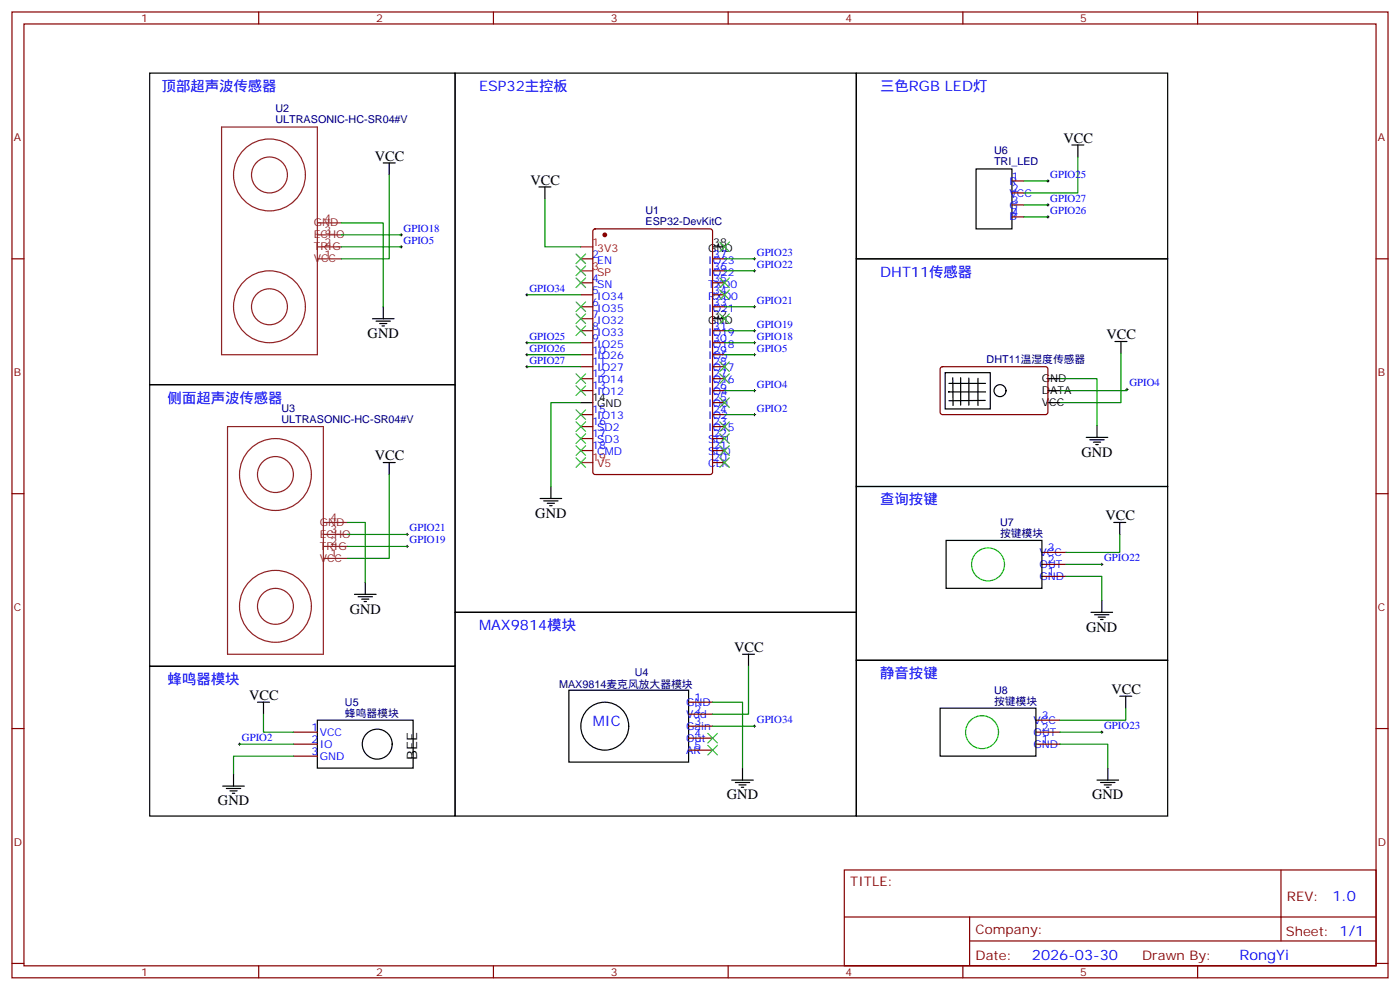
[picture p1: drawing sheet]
<svg xmlns="http://www.w3.org/2000/svg" width="412mm" height="292mm" viewBox="0 0 412 292" stroke-linecap="round" stroke-linejoin="round" font-family="sans-serif">
<g fill="none" stroke="#870000" stroke-width=".35">
<path d="M3.5 3.5h405.4v284.4h-405.4zM7.1 7.1h398.2v277.2h-398.2zM76.2 3.5v3.6M145.3 3.5v3.6M214.5 3.5v3.6M283.6 3.5v3.6M352.8 3.5v3.6M298.1 53.3h3.5M298.1 56.8h3.5M3.5 76.2h3.6M171.1 76.2h3.5M174.9 67.6l.4-.2h33.9l.6 .4 .1 71.2-.5 .6-34.1 .1-.6-.5-.1-71.1z"/>
<path d="M209.9 76.2h3.5M209.9 79.7h3.5M298.1 60.3h3.5M298.1 63.9h3.5M405.3 76.2h3.6M171.1 83.3h3.5M171.1 86.8h3.5M171.1 90.3h3.5M171.1 97.4h3.5M171.1 93.8h3.5M209.9 83.3h3.5M209.9 86.8h3.5"/>
<path d="M209.9 90.3h3.5M209.9 97.4h3.5M171.1 100.9h3.5M171.1 104.4h3.5M171.1 107.9h3.5M171.1 111.5h3.5M171.1 115h3.5M209.9 100.9h3.5M209.9 104.4h3.5M209.9 107.9h3.5M209.9 111.5h3.5M209.9 115h3.5"/>
<path d="M209.9 118.5h3.5M277.2 108.2l.4-.3 30.6 .1 .5 .7-.1 12.9-.6 .5-30.6-.1-.5-.6v-12.7zM171.1 122.1h3.5M171.1 125.6h3.5M171.1 129.1h3.5M171.1 132.6h3.5M209.9 122.1h3.5M209.9 125.6h3.5M209.9 129.1h3.5M209.9 132.6h3.5M209.9 136.2h3.5M3.5 145.3h3.6"/>
<path d="M405.3 145.3h3.6M306.9 169.7h7.1M306.9 166.2h7.1M306.9 162.6h7.1M3.5 214.5h3.6M86.4 215.5h7.1M86.4 219.1h7.1M202.8 206.7h7.1M202.8 210.3h7.1M202.8 213.8h7.1M202.8 217.3h7.1M305.2 215.5h7"/>
<path d="M305.2 219.1h7M305.2 212h7M405.3 214.5h3.6M86.4 222.6h7.1M202.8 220.8h7.1M248.7 256.1h156.6v28.2h-156.6zM377.3 256.1v20.9M248.7 270h156.5M285.6 277h119.6M285.6 270v14.1M3.5 283.6h3.6M76.2 284.3v3.6"/>
<path d="M145.3 284.3v3.6M214.5 284.3v3.6M283.6 284.3v3.6M352.8 284.3v3.6M405.3 283.6h3.6"/>
</g>
<g fill="none" stroke="#000" stroke-width=".35">
<path d="M44.1 21.5h90v91.7h-90zM134.1 21.5h118.1v158.8h-118.1zM252.2 21.5h91.8v54.7h-91.8zM112.9 48h3.5M114.7 48v3.5M158.7 55h3.6M160.5 55v3.6M287.5 49.7h10.6v17.7h-10.6zM315.7 42.7h3.6M317.5 42.7v3.5M209.9 72.7h3.5M252.2 76.2h91.8v67h-91.8z"/>
<path d="M109.7 93.8h6.4M110.8 94.5h4.2M111.8 95.2h2.1M112.5 96h.7M112.9 90.3v3.5M209.9 93.8h3.5M44.1 113.2h90v82.9h-90zM171.1 118.5h3.5M278.4 109.7h13.3v10.7h-13.3zM279.5 115.4h10.8M279.5 112.9h10.8M280.7 111.2v8.2"/>
<path d="M283 111.2v8.1M285.4 111.3v8M288.1 111.4v8M290.2 117.9l-10.7 .1M308.7 118.5h3.5M308.7 115h3.5M308.7 111.5h3.5M328.4 100.5h3.6M330.2 100.5v3.6M112.9 136.2h3.5M114.7 136.2v3.5M320 128.8h6.3"/>
<path d="M321 129.5h4.3M322.1 130.2h2.1M322.8 130.9h.7M323.1 125.2v3.6M159.1 146.8h6.4M160.2 147.5h4.2M161.2 148.2h2.1M161.9 148.9h.7M162.3 143.2v3.6M252.2 143.2h91.8v51.2h-91.8zM278.7 159.1h28.2v14.1h-28.2zM328.1 153.8h3.5"/>
<path d="M329.8 153.8v3.5M104.4 175h6.4M105.5 175.7h4.2M106.5 176.4h2.2M107.2 177.1h.7M107.6 171.4v3.6M324.6 176.7v3.6M44.1 196.1h90v44.1h-90zM134.1 180.3h118.1v59.9h-118.1zM218.7 192.6h3.5M220.5 192.6v3.5M252.2 194.4h91.8v45.8h-91.8z"/>
<path d="M321.4 180.3h6.3M322.4 181h4.3M323.5 181.7h2.1M324.2 182.4h.7M75.8 206.7h3.6M77.6 206.7v3.6M93.5 212h28.2v14.1h-28.2zM167.6 203.2h35.2v21.2h-35.2zM276.9 208.5h28.3v14.1h-28.3zM329.8 205h3.6M331.6 205v3.5M65.6 231.4h6.4"/>
<path d="M66.7 232.1h4.2M67.7 232.8h2.1M68.4 233.5h.7M68.8 227.9v3.5M215.5 229.7h6.4M216.6 230.4h4.2M217.7 231.1h2.1M218.4 231.8h.7M218.7 226.1v3.6M323.1 229.7h6.4M324.2 230.4h4.2M325.3 231.1h2.1"/>
<path d="M326 231.8h.7M326.3 226.1v3.6"/>
<circle cx="294.6" cy="115" r="1.76"/>
<circle cx="111.1" cy="219.1" r="4.4"/>
<circle cx="178.2" cy="213.8" r="7.1"/>
</g>
<path d="M171.1 79.7h3.5M171.1 72.7h3.5M171.1 136.2h3.5" fill="none" stroke="#f00" stroke-width=".35"/>
<circle cx="178.2" cy="69.1" r=".53" fill="#870000" stroke="#870000" stroke-width=".35"/>
<g fill="none" stroke="#8c2424" stroke-width=".35">
<path d="M65.3 37.4h28.2v67h-28.2zM93.5 76.2h7M93.5 72.7h7M93.5 69.1h7M93.5 65.6h7M67 125.6h28.2v67h-28.2zM95.2 157.3h7.1M95.2 153.8h7.1M95.2 164.4h7.1M95.2 160.9h7.1"/>
<circle cx="79.4" cy="51.5" r="10.6"/>
<circle cx="79.4" cy="51.5" r="5.3"/>
<circle cx="79.4" cy="90.3" r="10.6"/>
<circle cx="79.4" cy="90.3" r="5.3"/>
<circle cx="81.1" cy="139.7" r="10.6"/>
<circle cx="81.1" cy="139.7" r="5.3"/>
<circle cx="81.1" cy="178.5" r="10.6"/>
<circle cx="81.1" cy="178.5" r="5.3"/>
</g>
<g fill="none" stroke="#0f0" stroke-width=".35">
<circle cx="291" cy="166.2" r="4.9"/>
<circle cx="289.3" cy="215.5" r="4.9"/>
</g>
<g fill="none" stroke="#008700" stroke-width=".35">
<path d="M114.7 51.5v24.7h-14.2M160.5 58.6v14.1h10.6M301.6 53.3h7.1M317.5 46.2v10.6h-15.9M100.5 65.6h12.4v24.7M100.5 69.1h17.7M100.5 72.7h17.7M213.4 76.2h8.8M213.4 79.7h8.8M301.6 60.3h7.1M301.6 63.9h7.1M155.2 86.8h15.9"/>
<path d="M213.4 90.3h8.8M213.4 97.4h8.8M155.2 100.9h15.9M155.2 104.4h15.9M155.2 107.9h15.9M171.1 118.5h-8.8v24.7M213.4 100.9h8.8M213.4 104.4h8.8M213.4 115h8.8M312.2 111.5h10.9v13.7M330.2 104.1v14.4h-18M332 114.7v.3h-19.8"/>
<path d="M114.7 139.7v24.7h-12.4M213.4 122.1h8.8M102.3 153.8h5.3v17.6M102.3 157.3h17.6M329.8 157.3v5.3h-15.8M102.3 160.9h17.6M314 169.7h10.6v7M314 166.2h10.6M220.5 196.1v14.2h-10.6M70.6 219.1h15.8M77.6 210.3v5.2h8.8M209.9 206.7h8.8v19.4"/>
<path d="M209.9 213.8h12.3M312.2 219.1h14.1v7M312.2 215.5h12.4M331.6 208.5v3.5h-19.4M86.4 222.6h-17.6v5.3"/>
</g>
<g fill="none" stroke="#000" stroke-width=".29">
<path d="M308.3 53.3h.7M308.7 52.9v.7M308.7 60v.7M117.8 72.7h.7M117.8 69.1h.7M118.2 68.8v.7M118.2 72.3v.7M221.9 79.7h.7M221.9 76.2h.7M222.2 75.8v.8M222.2 79.4v.7M308.3 60.3h.7"/>
<path d="M308.3 63.9h.7M308.7 63.5v.7M154.9 86.8h.7M155.2 86.4v.7M221.9 97.4h.7M221.9 90.3h.7M222.2 90v.7M222.2 97v.7M154.9 104.4h.7M154.9 100.9h.7M154.9 107.9h.7M155.2 100.5v.7"/>
<path d="M155.2 104.1v.7M155.2 107.6v.7M221.9 104.4h.7M221.9 100.9h.7M221.9 115h.7M222.2 100.5v.7M222.2 104.1v.7M222.2 114.7v.7M331.6 114.7h.7M332 114.3v.7M221.9 122.1h.7M222.2 121.7v.7"/>
<path d="M119.6 157.3h.7M119.9 157v.7M119.6 160.9h.7M119.9 160.5v.7M324.2 166.2h.7M324.6 165.8v.7M70.2 219.1h.7M70.6 218.7v.7M221.9 213.8h.7M222.2 213.4v.7M324.2 215.5h.7M324.6 215.2v.7"/>
</g>
<g fill="none" stroke="#3c3" stroke-width=".35">
<path d="M169.7 74.8l2.8 2.8M169.7 78.3l2.8 2.8M172.5 74.8l-2.8 2.8M172.5 78.3l-2.8 2.8M212 71.3l2.8 2.8M214.8 71.3l-2.8 2.8M169.7 81.8l2.8 2.9M169.7 88.9l2.8 2.8M169.7 92.4l2.8 2.8M169.7 96l2.8 2.8M172.5 81.8l-2.8 2.9M172.5 88.9l-2.8 2.8"/>
<path d="M172.5 92.4l-2.8 2.8M172.5 96l-2.8 2.8M212 81.8l2.8 2.9M212 85.4l2.8 2.8M212 92.4l2.8 2.8M214.8 81.8l-2.8 2.9M214.8 85.4l-2.8 2.8M214.8 92.4l-2.8 2.8M169.7 110.1l2.8 2.8M169.7 113.6l2.8 2.8M172.5 110.1l-2.8 2.8M172.5 113.6l-2.8 2.8"/>
<path d="M212 106.5l2.8 2.9M212 110.1l2.8 2.8M212 117.1l2.8 2.8M214.8 106.5l-2.8 2.9M214.8 110.1l-2.8 2.8M214.8 117.1l-2.8 2.8M169.7 120.7l2.8 2.8M169.7 124.2l2.8 2.8M169.7 127.7l2.8 2.8M169.7 131.2l2.8 2.9M169.7 134.8l2.8 2.8M172.5 120.7l-2.8 2.8"/>
<path d="M172.5 124.2l-2.8 2.8M172.5 127.7l-2.8 2.8M172.5 131.2l-2.8 2.9M172.5 134.8l-2.8 2.8M212 124.2l2.8 2.8M212 127.7l2.8 2.8M212 131.2l2.8 2.9M212 134.8l2.8 2.8M214.8 124.2l-2.8 2.8M214.8 127.7l-2.8 2.8M214.8 131.2l-2.8 2.9M214.8 134.8l-2.8 2.8"/>
<path d="M208.5 219.4l2.8 2.8M208.5 215.9l2.8 2.8M211.3 219.4l-2.8 2.8M211.3 215.9l-2.8 2.8"/>
</g>
<g font-size="4.2" fill="#00f">
<text x="47.6" y="26.8">顶部超声波传感器</text>
<text x="141.1" y="26.8">ESP32主控板</text>
<text x="259.3" y="26.8">三色RGB LED灯</text>
<text x="259.3" y="81.5">DHT11传感器</text>
<text x="49.4" y="118.5">侧面超声波传感器</text>
<text x="259.3" y="148.5">查询按键</text>
<text x="141.1" y="185.6">MAX9814模块</text>
<text x="49.4" y="201.4">蜂鸣器模块</text>
<text x="259.3" y="199.7">静音按键</text>
<text x="174.6" y="213.8">MIC</text>
<text x="392.5" y="265.4">1.0</text>
<text x="304" y="282.7">2026-03-30</text>
<text x="365.1" y="282.6">RongYi</text>
</g>
<g font-size="4.2">
<text x="313.3" y="42">VCC</text>
<text x="110.4" y="47.3">VCC</text>
<text x="156.3" y="54.3">VCC</text>
<text x="108.3" y="99.5">GND</text>
<text x="326" y="99.8">VCC</text>
<text x="110.4" y="135.5">VCC</text>
<text x="318.6" y="134.4">GND</text>
<text x="157.7" y="152.4">GND</text>
<text x="325.6" y="153.1">VCC</text>
<text x="103" y="180.6">GND</text>
<text x="320" y="185.9">GND</text>
<text x="216.3" y="191.9">VCC</text>
<text x="73.4" y="206">VCC</text>
<text x="327.4" y="204.3">VCC</text>
<text x="122.9" y="223.8" transform="rotate(-90 122.9 223.8)">BEE</text>
<text x="64.2" y="237.1">GND</text>
<text x="214.1" y="235.3">GND</text>
<text x="321.7" y="235.3">GND</text>
</g>
<g font-size="3.9" fill="#800">
<text x="250.5" y="260.7">TITLE:</text>
<text x="379.1" y="265.4">REV:</text>
<text x="287.4" y="274.9">Company:</text>
<text x="378.7" y="275.5">Sheet: 1/1</text>
<text x="287.4" y="282.6">Date:</text>
<text x="336.4" y="282.7">Drawn By:</text>
</g>
<g font-size="3.2" fill="#800">
<text x="41.6" y="6.5">1</text>
<text x="110.8" y="6.5">2</text>
<text x="179.9" y="6.5">3</text>
<text x="249.1" y="6.5">4</text>
<text x="318.2" y="6.5">5</text>
<text x="4.1" y="41.6">A</text>
<text x="405.9" y="41.6">A</text>
<text x="4.1" y="110.8">B</text>
<text x="405.9" y="110.8">B</text>
<text x="4.1" y="179.9">C</text>
<text x="405.9" y="179.9">C</text>
<text x="4.1" y="249.1">D</text>
<text x="405.9" y="249.1">D</text>
<text x="41.6" y="287.3">1</text>
<text x="110.8" y="287.3">2</text>
<text x="179.9" y="287.3">3</text>
<text x="249.1" y="287.3">4</text>
<text x="318.2" y="287.3">5</text>
</g>
<g font-size="3.2" fill="#000080">
<text x="81.2" y="33.1">U2</text>
<text x="81.2" y="36.3">ULTRASONIC-HC-SR04#V</text>
<text x="292.8" y="45.5">U6</text>
<text x="292.8" y="48.7">TRI_LED</text>
<text x="190.2" y="63.1">U1</text>
<text x="190.2" y="66.3">ESP32-DevKitC</text>
<text x="290.6" y="106.9">DHT11温湿度传感器</text>
<text x="82.9" y="124.5">ULTRASONIC-HC-SR04#V</text>
<text x="82.9" y="121.3">U3</text>
<text x="294.6" y="154.8">U7</text>
<text x="294.6" y="158">按键模块</text>
<text x="164.7" y="202.7">MAX9814麦克风放大器模块</text>
<text x="187" y="198.9">U4</text>
<text x="101.6" y="207.7">U5</text>
<text x="292.8" y="207.4">按键模块</text>
<text x="292.8" y="204.2">U8</text>
<text x="101.6" y="211">蜂鸣器模块</text>
</g>
<g font-size="3.2" fill="#00f">
<text x="298.1" y="52.9">1</text>
<text x="309.4" y="52.4">GPIO25</text>
<text x="297.4" y="54.3">R</text>
<text x="297.4" y="57.9">VCC</text>
<text x="298.1" y="56.4">2</text>
<text x="298.1" y="60">3</text>
<text x="309.4" y="59.4">GPIO27</text>
<text x="297.4" y="61.4">G</text>
<text x="297.4" y="64.9">B</text>
<text x="298.1" y="63.5">4</text>
<text x="309.4" y="63">GPIO26</text>
<text x="118.9" y="71.8">GPIO5</text>
<text x="118.9" y="68.3">GPIO18</text>
<text x="174.4" y="75.8">2</text>
<text x="175.9" y="77.6">EN</text>
<text x="208.6" y="77.6">IO23</text>
<text x="210.1" y="75.8">37</text>
<text x="223" y="75.3">GPIO23</text>
<text x="174.4" y="82.9">4</text>
<text x="208.6" y="81.1">IO22</text>
<text x="210.1" y="79.4">36</text>
<text x="210.1" y="82.9">35</text>
<text x="223" y="78.8">GPIO22</text>
<text x="155.9" y="85.9">GPIO34</text>
<text x="174.4" y="90">6</text>
<text x="174.4" y="86.4">5</text>
<text x="175.9" y="88.2">IO34</text>
<text x="175.9" y="84.7">SN</text>
<text x="208.6" y="84.7">TXD0</text>
<text x="208.6" y="88.2">RXD0</text>
<text x="210.1" y="86.4">34</text>
<text x="210.1" y="90">33</text>
<text x="223" y="89.4">GPIO21</text>
<text x="174.4" y="93.5">7</text>
<text x="175.9" y="95.2">IO32</text>
<text x="175.9" y="91.7">IO35</text>
<text x="208.6" y="91.7">IO21</text>
<text x="155.9" y="100">GPIO25</text>
<text x="174.4" y="100.5">9</text>
<text x="174.4" y="97">8</text>
<text x="175.9" y="98.8">IO33</text>
<text x="208.6" y="98.8">IO19</text>
<text x="210.1" y="97">31</text>
<text x="210.1" y="100.5">30</text>
<text x="223" y="100">GPIO18</text>
<text x="223" y="96.5">GPIO19</text>
<text x="155.9" y="103.5">GPIO26</text>
<text x="155.9" y="107.1">GPIO27</text>
<text x="174.4" y="107.6">11</text>
<text x="174.4" y="104.1">10</text>
<text x="175.9" y="105.8">IO26</text>
<text x="175.9" y="102.3">IO25</text>
<text x="208.6" y="102.3">IO18</text>
<text x="208.6" y="105.8">IO5</text>
<text x="210.1" y="104.1">29</text>
<text x="210.1" y="107.6">28</text>
<text x="223" y="103.5">GPIO5</text>
<text x="174.4" y="111.1">12</text>
<text x="175.9" y="112.9">IO14</text>
<text x="175.9" y="109.4">IO27</text>
<text x="208.6" y="109.4">IO17</text>
<text x="208.6" y="112.9">IO16</text>
<text x="210.1" y="111.1">27</text>
<text x="332.7" y="113.8">GPIO4</text>
<text x="174.4" y="114.7">13</text>
<text x="175.9" y="116.4">IO12</text>
<text x="208.6" y="116.4">IO4</text>
<text x="208.6" y="119.9">IO0</text>
<text x="210.1" y="114.7">26</text>
<text x="210.1" y="118.2">25</text>
<text x="223" y="114.1">GPIO4</text>
<text x="174.4" y="125.2">16</text>
<text x="174.4" y="121.7">15</text>
<text x="175.9" y="123.5">IO13</text>
<text x="208.6" y="123.5">IO2</text>
<text x="210.1" y="121.7">24</text>
<text x="210.1" y="125.2">23</text>
<text x="223" y="121.2">GPIO2</text>
<text x="174.4" y="128.8">17</text>
<text x="175.9" y="130.5">SD3</text>
<text x="175.9" y="127">SD2</text>
<text x="208.6" y="127">IO15</text>
<text x="208.6" y="130.5">SD1</text>
<text x="210.1" y="128.8">22</text>
<text x="174.4" y="132.3">18</text>
<text x="175.9" y="134.1">CMD</text>
<text x="208.6" y="134.1">SD0</text>
<text x="208.6" y="137.6">CLK</text>
<text x="210.1" y="132.3">21</text>
<text x="210.1" y="135.8">20</text>
<text x="120.6" y="160">GPIO19</text>
<text x="120.6" y="156.5">GPIO21</text>
<text x="306.2" y="167.2">OUT</text>
<text x="306.2" y="163.7">VCC</text>
<text x="308.7" y="165.8">2</text>
<text x="308.7" y="162.3">3</text>
<text x="325.3" y="165.3">GPIO22</text>
<text x="306.2" y="170.7">GND</text>
<text x="308.7" y="169.3">1</text>
<text x="202.1" y="207.8">GND</text>
<text x="204.6" y="206.4">1</text>
<text x="204.6" y="209.9">2</text>
<text x="91.7" y="215.2">1</text>
<text x="202.1" y="211.3">Vdd</text>
<text x="202.1" y="214.8">Gain</text>
<text x="204.6" y="213.4">3</text>
<text x="223" y="212.9">GPIO34</text>
<text x="304.4" y="213.1">VCC</text>
<text x="306.9" y="215.2">2</text>
<text x="306.9" y="211.7">3</text>
<text x="325.3" y="214.7">GPIO23</text>
<text x="71.3" y="218.2">GPIO2</text>
<text x="91.7" y="218.7">2</text>
<text x="94.2" y="216.6">VCC</text>
<text x="94.2" y="220.1">IO</text>
<text x="202.1" y="218.4">Out</text>
<text x="202.1" y="221.9">AR</text>
<text x="204.6" y="217">4</text>
<text x="204.6" y="220.5">5</text>
<text x="304.4" y="220.1">GND</text>
<text x="304.4" y="216.6">OUT</text>
<text x="306.9" y="218.7">1</text>
<text x="91.7" y="222.2">3</text>
<text x="94.2" y="223.7">GND</text>
</g>
<g font-size="3.2" fill="#8d2323">
<text x="95.6" y="65.3">4</text>
<text x="92.4" y="70.2">ECHO</text>
<text x="92.4" y="66.7">GND</text>
<text x="95.6" y="68.8">3</text>
<text x="92.4" y="77.3">VCC</text>
<text x="92.4" y="73.7">TRIG</text>
<text x="95.6" y="75.8">1</text>
<text x="95.6" y="72.3">2</text>
<text x="94.2" y="154.9">GND</text>
<text x="97.4" y="153.5">4</text>
<text x="94.2" y="161.9">TRIG</text>
<text x="94.2" y="158.4">ECHO</text>
<text x="97.4" y="160.5">2</text>
<text x="97.4" y="157">3</text>
<text x="94.2" y="165.5">VCC</text>
<text x="97.4" y="164">1</text>
</g>
<g font-size="3.2" fill="#f00">
<text x="174.4" y="72.3">1</text>
<text x="175.9" y="74.1">3V3</text>
<text x="174.4" y="79.4">3</text>
<text x="175.9" y="81.1">SP</text>
<text x="174.4" y="135.8">19</text>
<text x="175.9" y="137.6">V5</text>
</g>
<g font-size="3.2">
<text x="208.6" y="74.1">GND</text>
<text x="210.1" y="72.3">38</text>
<text x="208.6" y="95.2">GND</text>
<text x="210.1" y="93.5">32</text>
<text x="306.9" y="112.5">GND</text>
<text x="174.4" y="118.2">14</text>
<text x="175.9" y="119.9">GND</text>
<text x="306.9" y="116.1">DATA</text>
<text x="306.9" y="119.6">VCC</text>
</g>
</svg>
